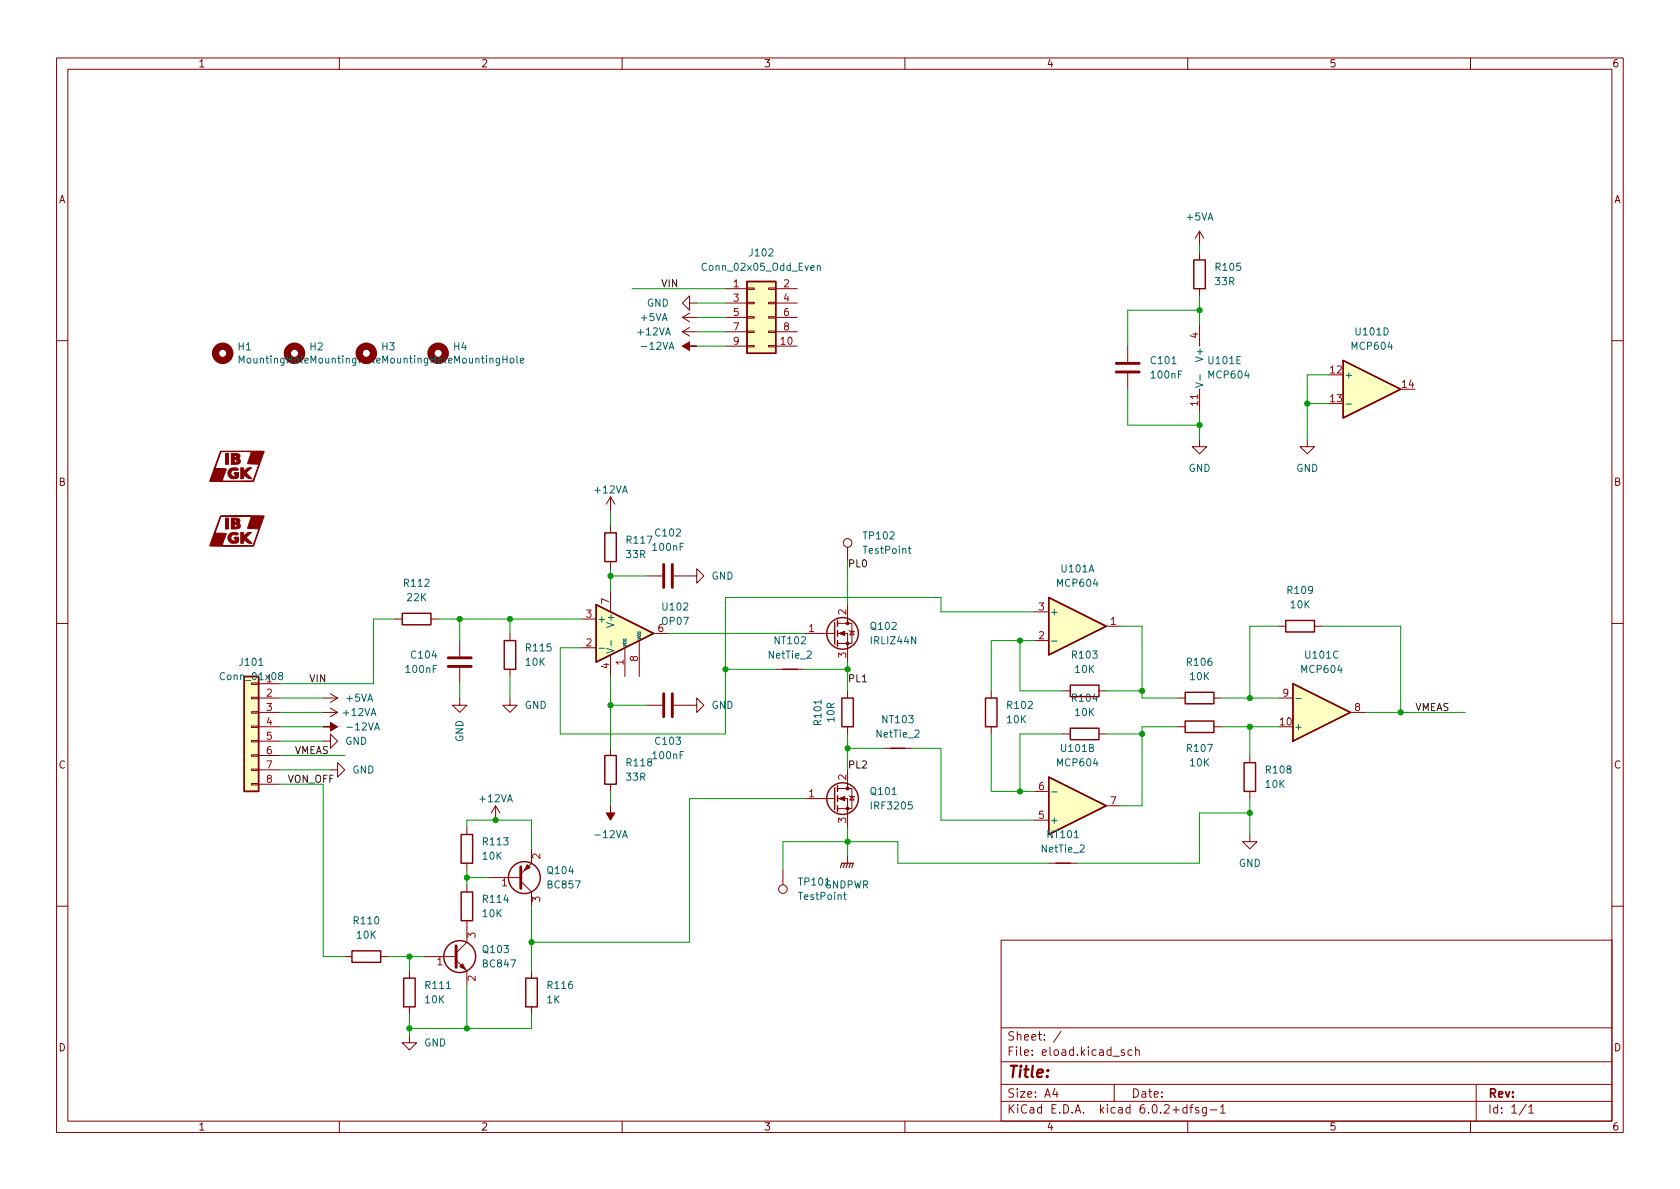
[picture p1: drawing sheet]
<svg xmlns="http://www.w3.org/2000/svg" width="297mm" height="210mm" viewBox="0 0 297 210" stroke-linecap="round" stroke-linejoin="round" font-family="sans-serif">
<g fill="none" stroke="#840000" stroke-width=".18">
<path d="M10 10.2h277v190.1h-277zM12 12.2h273v186.1h-273zM60 10.2v2M110 10.2v2M160 10.2v2M210 10.2v2M260 10.2v2M120.6 56.1h2.6M120.6 58.7h2.6M120.6 58.7l1.3 .7M120.6 56.1l1.3 .8M121.9 53.6v-1.3l-1.3 1.3 1.3 1.3v-1.3h1.3"/>
<path d="M121.9 57.9l-1.3 .8M121.9 55.4l-1.3 .7M128.3 51h3.8M128.3 53.6h3.8M128.3 56.1h3.8M128.3 58.7h3.8M132.1 58.5h1.2v.3h-1.2zM132.1 56h1.2v.3h-1.2zM132.1 53.5h1.2v.2h-1.2zM132.1 50.9h1.2v.3h-1.2zM135.9 58.5h1.3v.3h-1.3zM135.9 56h1.3v.3h-1.3z"/>
<path d="M135.9 53.5h1.3v.2h-1.3zM135.9 50.9h1.3v.3h-1.3zM137.2 51h3.8M137.2 53.6h3.8M137.2 56.1h3.8M137.2 58.7h3.8M212.1 40.9v2.5M212.1 44.7v1.3M212.1 51v1.3M212.1 57.4v3.8M212.1 40.9l-.8 1.3M212.1 40.9l.8 1.3"/>
<path d="M10 60.2h2M128.3 61.2h3.8M132.1 61.1h1.2v.2h-1.2zM135.9 61.1h1.3v.2h-1.3zM137.2 61.2h3.8M199.4 61.2v2.8M199.4 66v2.8M212.1 77.7v1.3h1.3l-1.3 1.3-1.3-1.3h1.3M212.1 68.8v3.8M231.1 77.7v1.3h1.3l-1.3 1.3-1.2-1.3h1.2M285 60.2h2M107.9 87.9v2.5"/>
<path d="M107.9 93v1.2M107.9 99.3v1.3M107.9 87.9l-.7 1.2M107.9 87.9l.8 1.2M149.9 96.8v2.5M10 110.2h2M69.8 109.5h1.3M76.2 109.5h1.3M81.3 113.3v2.8M81.3 118.1v2.8M90.2 112v1.3M90.2 118.4v1.2"/>
<path d="M102.9 109.5h2.5M102.9 114.5h2.5M107.9 104.4v3.8M107.9 115.8v3.8M110.5 114.5v5.1M113 113.3v6.3M114.3 101.8h2.8M115.6 112h2.5M119.1 101.8h4.1v-1.2l1.3 1.2-1.3 1.3v-1.3M137.2 118.4h5M142.2 112h5.4M148.1 112h1.8v5.1"/>
<path d="M148.1 110.2h2.5v3.6h-2.5M149.9 106.9v3.3M150.1 111.5l.1 .1h.8l.1 .2M150.6 111.6l.4 .7h-.8zM182.9 113.3h2.5M182.9 108.2h2.5M195.6 110.7h2.5M226.1 110.7h1.2M232.4 110.7h1.3M285 110.2h2M44.4 138.6h1.3v.2h-1.3zM44.4 136h1.3v.3h-1.3z"/>
<path d="M44.4 133.5h1.3v.2h-1.3zM44.4 130.9h1.3v.3h-1.3zM44.4 128.4h1.3v.2h-1.3zM44.4 125.9h1.3v.2h-1.3zM44.4 123.3h1.3v.3h-1.3zM45.7 126h3.8M45.7 123.4h3.8M45.7 128.5h3.8M45.7 120.9h3.8M45.7 131.1h3.8M45.7 133.6h3.8M45.7 136.1h3.8"/>
<path d="M45.7 138.7h3.8M57.1 131.1h1.3v-1.3l1.3 1.3-1.3 1.2v-1.2M57.1 126h2.6M57.1 123.4h2.6M58.4 136.1h1.3v-1.2l1.3 1.2-1.3 1.3v-1.3M58.4 125.2l1.3 .8M58.4 122.7l1.3 .7M59.7 126l-1.3 .7M59.7 123.4l-1.3 .8M81.3 123.4v1.3h1.2l-1.2 1.3-1.3-1.3h1.3M90.2 123.4v1.3h1.2l-1.2 1.3-1.3-1.3h1.3M107.9 132.3v1.3"/>
<path d="M107.9 138.7v1.2M114.3 124.7h2.8M119.1 124.7h4.1v-1.3l1.3 1.3-1.3 1.3v-1.3M148.1 139.4h2.5v3.6h-2.5M149.9 122.2v1.2M149.9 128.5v1.3M149.9 136.1v3.3M156.2 132.3h5.1M175.3 122.2v1.2M175.3 128.5v1.3M182.9 139.9h2.5M188 129.8h1.2"/>
<path d="M188 122.2h1.2M194.3 129.8h1.3M194.3 122.2h1.3M208.3 123.4h1.2M208.3 128.5h1.2M214.6 123.4h1.3M214.6 128.5h1.3M221 133.6v1.3M221 139.9v1.3M226.1 123.4h2.5M238.8 126h2.5M82.5 146.3v1.3"/>
<path d="M82.5 152.6v1.3M82.5 156.5v1.2M86.4 155.2h5.7M87.6 142.5l-.7 1.3M87.6 142.5v2.5M87.6 142.5l.8 1.3M92.1 155.8l1.9 1.9v2.6M94 150.1v2.5l-1.9 2M138.4 153.9v2.6M142.2 141.2h5.4M148.1 141.2h1.8v5.1M149.9 151.4v1.2"/>
<path d="M150.1 140.7l.1 .1h.8l.1 .2M150.6 140.8l.4 .7h-.8zM182.9 145h2.5M185.4 152.6h5.1M195.6 142.5h2.5M221 147.6v1.2h1.2l-1.2 1.3-1.3-1.3h1.3M10 160.2h2M61 169.2h1.2M67.3 169.2h1.3M72.4 171.7v1.3M72.4 178v1.3M74.9 169.2h5.7"/>
<path d="M80.6 169.8l1.9 1.9v2.5M82.5 162.8v3.8l-1.9 1.9M94 171.7v1.3M94 178v1.3M177 166.3h108v32h-108zM285 160.2h2M60 198.3v2M72.4 183.1v1.3h1.3l-1.3 1.3-1.3-1.3h1.3M110 198.3v2M160 198.3v2M177 194.8h108M177 191.8h108"/>
<path d="M177 187.8h108M177 181.8h108M186.5 192.5l-.4 1h1M186.9 193v1M187.6 182.4l-1.3 1.9M197 191.8v3M198.8 185.7l-.4-.1-.2 .2 .1 .3 .5 .1v.4h-.6M200.1 185.7l-.4-.1-.3 .3v.4l.2 .3h.5M200.8 185.8l.2-.2 .4 .1v.9M200.8 185.1v1.5M209.9 195.9l-.5-.1-.3 .3v.4l.2 .3h.6M209.9 195.3v1.5"/>
<path d="M210 198.3v2M210.4 195.8h.5M210.9 195.3l-.3 .2v1.3M211.9 195.9l-.3-.1-.2 .2v.3l.5 .1v.4h-.5M213.3 195.8v1.2l-.3 .3h-.4M213.3 195.9l-.4-.1-.3 .3v.4l.1 .3h.6M214 196.3h1.1M215.8 195.8l.4-.5v1.5M215.8 196.8h.8M260 198.3v2M261 191.8v6.5M269.9 195.3l-1.3 1.9"/>
<path d="M270.3 195.8l.4-.5v1.5M270.3 196.8h.9"/>
<circle cx="149.9" cy="96" r=".76"/>
<circle cx="138.4" cy="157.2" r=".76"/>
</g>
<g fill="none" stroke="#840000" stroke-width=".25">
<path d="M132.1 49.8h5.1v12.7h-5.1zM211.1 46h2v5h-2zM237.5 63.7l10.1 5.1-10.1 5.1zM106.9 94.2h2.1v5.1h-2.1zM43.2 119.6h2.5v20.3h-2.5zM71.1 108.5h5.1v2h-5.1zM89.2 113.3h2v5.1h-2zM105.4 106.9l10.2 5.1-10.2 5.1zM138.4 118.4h2.6M147.6 110.1v3.8M148.1 109.7v1M148.1 111.5v1"/>
<path d="M148.1 113.3v1M185.4 105.7l10.2 5-10.2 5.1zM227.3 109.7h5.1v2.1h-5.1zM106.9 133.6h2.1v5.1h-2.1zM147.6 139.3v3.8M148.1 138.9v1M148.8 123.4h2.1v5.1h-2.1zM157.5 132.3h2.5M174.2 123.4h2.1v5.1h-2.1zM185.4 137.4l10.2 5.1-10.2 5.1zM189.2 128.8h5.1v2h-5.1zM189.2 121.2h5.1v2h-5.1z"/>
<path d="M209.5 127.5h5.1v2h-5.1zM209.5 122.4h5.1v2.1h-5.1zM220 134.9h2v5h-2zM228.6 120.9l10.2 5.1-10.2 5.1zM81.5 147.6h2.1v5h-2.1zM81.5 157.7h2.1v5.1h-2.1zM148.1 140.7v1M148.1 142.5v1M186.7 152.6h2.5M62.2 168.1h5.1v2.1h-5.1zM71.4 173h2v5h-2zM93 173h2v5h-2z"/>
<circle cx="149" cy="112" r="2.79"/>
<circle cx="92.7" cy="155.2" r="2.82"/>
<circle cx="149" cy="141.2" r="2.79"/>
<circle cx="81.3" cy="169.2" r="2.82"/>
</g>
<path d="M197.4 65.8h4M197.4 64.3h4M117.3 99.8v4.1M118.9 99.8v4.1M79.2 117.9h4.1M79.2 116.3h4.1M117.3 122.7v4M118.9 122.7v4M92.1 153.3v3.8M80.6 167.3v3.8" fill="none" stroke="#840000" stroke-width=".51"/>
<g fill="none" stroke="#006464" stroke-width=".18">
<path d="M144.5 47.1l.2-.1h.3l.1 .8M144.5 47v.8M53.9 63.8l.6-.1-.1-.3-.3-.1-.2 .2 .1 .6h.4M66.6 63.8l.6-.1-.1-.3-.3-.1-.2 .2 .1 .6h.4M79.3 63.8l.6-.1-.1-.3-.3-.1-.2 .2 .1 .6h.4M92 63.8l.6-.1-.1-.3-.3-.1-.2 .2 .1 .6h.4M211.4 67.7l1.3 .4-1.3 .4M212.2 66.3v.9M238 71.5h1M160.6 97h.5M160.8 96.6v1.1l.3 .2M49.5 119.5l-.2-.3v-.1l.2-.2 .4 .1 .1 .2-.1 .2-.5 .1-.1 .2v.3l.2 .2h.2l.3-.2-.1-.4-.2-.1"/>
<path d="M105.9 114.6h1M107.3 114.6l1.2 .5-1.2 .4M108 113.3v.9M185.9 113.4h1M229.1 123.5h1M149.2 158.2h.4M149.3 157.8v1.1l.3 .2M185.9 140h1"/>
</g>
<path d="M148.6 153.4l.2-.8h2.1l-.3 .8M149.4 152.6l-.3 .8M149.9 152.6l-.3 .8M150.4 152.6l-.3 .8" fill="none" stroke="#840000" stroke-width=".2"/>
<g fill="#840000" stroke="#840000" stroke-width=".18">
<path d="M148.3 112l1.1-.4v.8z"/>
<path d="M148.3 141.2l1.1-.4v.8z"/>
<path d="M93.2 152.9l.5 .5-1 .5z"/>
<path d="M107.9 142.5v1.3h.8l-.8 1.2-.7-1.2h.7z"/>
<path d="M81.3 170.9l.5-.5 .5 1z"/>
<path d="M39.9 80.2h.5v1.9h-.5z"/>
<path d="M42.6 82.7h.4l.1 .6h.2a1.14 1.14 0 0 1 1.2-.6l-1 .9 1.1 1.1a1.43 1.43 0 0 1-1.5-.8l-.1 .7-.4 .1z"/>
<path d="M40.6 83l.2-.2 .6-.1a.63 .63 0 0 1 .7 .3l-.1 .2h-.4a.57 .57 0 0 0-.8 .5 .57 .57 0 0 0 .8 .5l.1-.1-.3-.3v-.2h.8l-.1 .7a1.06 1.06 0 0 1-1.7-.2 .98 .98 0 0 1 .2-1.1z"/>
<path d="M40.9 80.2a1.66 1.66 0 0 1 1.5 .2l-.1 .6a.58 .58 0 0 1 .2 .7 .58 .58 0 0 1-.6 .4h-1v-.4l.8 .1 .2-.2v-.2l-.4-.1-.1 .4h-.5v-.8h.7l.3-.2-.1-.1-.3-.1-.1 .4h-.5z"/>
<path d="M39 79.8h7.7l-1.9 5.4-7.7-.1 .8-2.3 2.1 .2-.7 2h5.4l.6-1.4 .5-1.5-2-.1 .6-2.1h-.1h-5.2l-1.1 2.9h-.1z"/>
<path d="M39.9 91.6h.5v1.9h-.5z"/>
<path d="M42.6 94.2h.4l.1 .5h.2a1.14 1.14 0 0 1 1.2-.5l-1 .8 1.1 1.1a1.43 1.43 0 0 1-1.5-.7l-.1 .7h-.4z"/>
<path d="M40.6 94.4l.2-.1 .6-.1a.63 .63 0 0 1 .7 .3l-.1 .1h-.4a.57 .57 0 0 0-.8 .5 .57 .57 0 0 0 .8 .6l.1-.2-.3-.3v-.2h.8l-.1 .7a1.06 1.06 0 0 1-1.7-.2 .98 .98 0 0 1 .2-1.1z"/>
<path d="M40.9 91.6a1.66 1.66 0 0 1 1.5 .3l-.1 .6a.58 .58 0 0 1 .2 .6 .58 .58 0 0 1-.6 .4h-1v-.4l.8 .1 .2-.1v-.3l-.4-.1-.1 .4h-.5v-.8h.7l.3-.2-.1-.1h-.3l-.1 .3h-.5z"/>
<path d="M39 91.2l7.7 .1-1.9 5.3-7.7-.1 .8-2.2 2.1 .1-.7 2.1h5.4l.6-1.5 .5-1.5-2-.1 .6-2.1h-.1h-5.2l-1.1 3h-.1z"/>
<path d="M120.6 61.2l1.3-.8v.8h1.3h-1.3v.8z"/>
<path d="M57.1 128.5h1.3v-.7l1.3 .7-1.3 .8v-.8z"/>
<circle cx="149.9" cy="113.8" r=".25"/>
<circle cx="149.9" cy="110.2" r=".25"/>
<circle cx="149.9" cy="143" r=".25"/>
<circle cx="149.9" cy="139.4" r=".25"/>
</g>
<g fill="#ffffc2" stroke="#ffffc2" stroke-width=".18">
<path d="M237.5 63.7l10.1 5.1-10.1 5.1z"/>
<path d="M228.6 120.9l10.2 5.1-10.2 5.1z"/>
<path d="M132.1 49.8h5.1v12.7h-5.1z"/>
<path d="M105.4 106.9l10.2 5.1-10.2 5.1z"/>
<path d="M43.2 119.6h2.5v20.3h-2.5z"/>
<path d="M185.4 137.4l10.2 5.1-10.2 5.1z"/>
<path d="M185.4 105.7l10.2 5-10.2 5.1z"/>
</g>
<g fill="none" stroke="#840000" stroke-width="1.3">
<circle cx="39.4" cy="62.5" r="1.27"/>
<circle cx="52.1" cy="62.5" r="1.27"/>
<circle cx="64.8" cy="62.5" r="1.27"/>
<circle cx="77.5" cy="62.5" r="1.27"/>
</g>
<g fill="none" stroke="#009600" stroke-width=".18">
<path d="M111.8 51h16.5M123.2 53.6h5.1M123.2 56.1h5.1M123.2 58.7h5.1M212.1 54.9h-12.7v6.3M212.1 43.4v1.3M212.1 52.3v5.1M123.2 61.2h5.1M199.4 68.8v6.4h12.7M212.1 72.6v5.1M231.1 71.4h3.8M234.9 66.3h-3.8v11.4"/>
<path d="M107.9 90.4v2.6M149.9 99.3v7.6M69.8 109.5h-3.8v11.4h-16.5M77.5 109.5h25.4M81.3 109.5v3.8M90.2 109.5v2.5M90.2 119.6v3.8M107.9 100.6v3.8M107.9 119.6v12.7M107.9 101.8h6.4M118.1 112h24.1M128.3 118.4h8.9"/>
<path d="M142.2 118.4h7.7M149.9 117.1v5.1M180.3 113.3v8.9h7.7M182.9 108.2h-16.5v-2.5h-38.1v24.1h-29.2v-15.3h3.8M182.9 113.3h-7.6v8.9M198.1 110.7h3.8v12.7h6.4M226.1 110.7h-5.1v12.7M233.7 110.7h13.9v15.3M49.5 138.7h7.6v30.5h3.9M49.5 126h7.6M49.5 136.1h8.9M49.5 133.6h11.5"/>
<path d="M49.5 131.1h7.6M49.5 128.5h7.6M49.5 123.4h7.6M81.3 120.9v2.5M107.9 139.9v2.6M107.9 124.7h6.4M149.9 132.3h6.3M149.9 129.8v6.3M161.3 132.3h5.1v12.7h16.5M175.3 129.8v10.1h7.6M188 129.8h-7.7v10.1M195.6 122.2h6.3"/>
<path d="M195.6 129.8h6.3M208.3 128.5h-6.4v14h-3.8M215.9 128.5h10.2M215.9 123.4h10.2M221 128.5v5.1M241.3 126h17.8M82.5 146.3v-1.3h11.5v5.1M82.5 153.9v2.6M82.5 155.2h3.9M142.2 141.2h-20.3v25.4h-27.9M149.9 146.3v5.1M185.4 152.6h-26.7v-3.8h-20.3v5.1"/>
<path d="M221 143.8h-8.9v8.8h-21.6M221 141.2v6.4M68.6 169.2h6.3M72.4 169.2v2.5M72.4 179.3v3.8M82.5 174.2v7.7M94 160.3v11.4M94 179.3v2.6h-21.6"/>
</g>
<g fill="#009600" stroke="#009600" stroke-width=".18">
<circle cx="87.6" cy="145" r=".46"/>
<circle cx="180.3" cy="113.3" r=".46"/>
<circle cx="212.1" cy="75.2" r=".46"/>
<circle cx="212.1" cy="54.9" r=".46"/>
<circle cx="221" cy="123.4" r=".46"/>
<circle cx="247.6" cy="126" r=".46"/>
<circle cx="231.1" cy="71.4" r=".46"/>
<circle cx="149.9" cy="148.8" r=".46"/>
<circle cx="128.3" cy="118.4" r=".46"/>
<circle cx="149.9" cy="118.4" r=".46"/>
<circle cx="149.9" cy="132.3" r=".46"/>
<circle cx="221" cy="128.5" r=".46"/>
<circle cx="201.9" cy="129.8" r=".46"/>
<circle cx="221" cy="143.8" r=".46"/>
<circle cx="107.9" cy="124.7" r=".46"/>
<circle cx="81.3" cy="109.5" r=".46"/>
<circle cx="90.2" cy="109.5" r=".46"/>
<circle cx="107.9" cy="101.8" r=".46"/>
<circle cx="72.4" cy="169.2" r=".46"/>
<circle cx="82.5" cy="155.2" r=".46"/>
<circle cx="72.4" cy="181.9" r=".46"/>
<circle cx="82.5" cy="181.9" r=".46"/>
<circle cx="94" cy="166.6" r=".46"/>
<circle cx="180.3" cy="139.9" r=".46"/>
<circle cx="201.9" cy="122.2" r=".46"/>
</g>
<text font-size="2.8" fill="#840000" x="178" y="190.6">Title:</text>
<g font-size="2.1" fill="#840000">
<text x="178" y="184">Sheet: /</text>
<text x="178" y="186.7">File: eload.kicad_sch</text>
<text x="178" y="196.9">KiCad E.D.A. kicad 6.0.2+dfsg-1</text>
<text x="178" y="194.1">Size: A4</text>
<text x="200" y="194.1">Date:</text>
<text x="263" y="194.1">Rev:</text>
<text x="263" y="196.9">Id: 1/1</text>
</g>
<g font-size="1.8" fill="#840000">
<text x="35" y="11.9">1</text>
<text x="85" y="11.9">2</text>
<text x="135" y="11.9">3</text>
<text x="185" y="11.9">4</text>
<text x="235" y="11.9">5</text>
<text x="285" y="11.9">6</text>
<text x="10.3" y="35.9">A</text>
<text x="285.3" y="35.9">A</text>
<text x="10.3" y="85.9">B</text>
<text x="285.3" y="85.9">B</text>
<text x="10.3" y="135.9">C</text>
<text x="285.3" y="135.9">C</text>
<text x="10.3" y="185.9">D</text>
<text x="285.3" y="185.9">D</text>
<text x="35" y="199.9">1</text>
<text x="85" y="199.9">2</text>
<text x="135" y="199.9">3</text>
<text x="185" y="199.9">4</text>
<text x="235" y="199.9">5</text>
<text x="285" y="199.9">6</text>
</g>
<g font-size="1.8" fill="#006464">
<text x="209.9" y="39">+5VA</text>
<text x="124.5" y="47.9">Conn_02x05_Odd_Even</text>
<text x="132.7" y="45.3">J102</text>
<text x="215" y="47.9">R105</text>
<text x="214.9" y="50.4">33R</text>
<text x="112.8" y="59.3">+12VA</text>
<text x="113.4" y="56.8">+5VA</text>
<text x="114.3" y="54.2">GND</text>
<text x="239.8" y="59.3">U101D</text>
<text x="42.1" y="61.9">H1</text>
<text x="42.5" y="64.3">MountingHole</text>
<text x="54.8" y="61.9">H2</text>
<text x="55.2" y="64.3">MountingHole</text>
<text x="67.5" y="61.9">H3</text>
<text x="67.9" y="64.3">MountingHole</text>
<text x="80.2" y="61.9">H4</text>
<text x="80.6" y="64.3">MountingHole</text>
<text x="113.7" y="61.8">-12VA</text>
<text x="203.6" y="64.4">C101</text>
<text x="212.7" y="63.5" transform="rotate(-90 212.7 63.5)">V+</text>
<text x="213.8" y="64.4">U101E</text>
<text x="239.1" y="61.8">MCP604</text>
<text x="203.7" y="66.9">100nF</text>
<text x="213.8" y="66.9">MCP604</text>
<text x="237.6" y="66.9">+</text>
<text x="210.1" y="83.4">GND</text>
<text x="229.2" y="83.4">GND</text>
<text x="105.2" y="87.2">+12VA</text>
<text x="116" y="94.9">C102</text>
<text x="152.8" y="95.4">TP102</text>
<text x="110.8" y="98.7">33R</text>
<text x="110.9" y="96.1">R117</text>
<text x="115.6" y="97.4">100nF</text>
<text x="152.8" y="97.9">TestPoint</text>
<text x="187.7" y="101.2">U101A</text>
<text x="71.5" y="103.8">R112</text>
<text x="72" y="106.3">22K</text>
<text x="117.3" y="107.9">U102</text>
<text x="125.8" y="102.5">GND</text>
<text x="187.1" y="103.8">MCP604</text>
<text x="227.8" y="105">R109</text>
<text x="228.2" y="107.6">10K</text>
<text x="105.5" y="110.1">+</text>
<text x="108.6" y="110.5" transform="rotate(-90 108.6 110.5)">V+</text>
<text x="117.1" y="110.5">OP07</text>
<text x="137" y="113.9">NT102</text>
<text x="154.1" y="111.4">Q102</text>
<text x="154.1" y="113.9">IRLIZ44N</text>
<text x="185.5" y="108.8">+</text>
<text x="42.5" y="117.7">J101</text>
<text x="71.9" y="119">100nF</text>
<text x="72.8" y="116.5">C104</text>
<text x="93" y="117.7">10K</text>
<text x="93.1" y="115.2">R115</text>
<text x="136" y="116.5">NetTie_2</text>
<text x="189.7" y="116.5">R103</text>
<text x="190.1" y="119">10K</text>
<text x="210" y="117.7">R106</text>
<text x="230.2" y="119">MCP604</text>
<text x="230.9" y="116.5">U101C</text>
<text x="39.2" y="120.3">Conn_01x08</text>
<text x="47.1" y="120.6">1</text>
<text x="61.3" y="124.1">+5VA</text>
<text x="92.8" y="125.3">GND</text>
<text x="125.8" y="125.3">GND</text>
<text x="178.2" y="125.3">R102</text>
<text x="189.7" y="124.1">R104</text>
<text x="210.5" y="120.3">10K</text>
<text x="60.8" y="126.6">+12VA</text>
<text x="61" y="131.7">GND</text>
<text x="61.6" y="129.2">-12VA</text>
<text x="81.9" y="131.2" transform="rotate(-90 81.9 131.2)">GND</text>
<text x="116" y="131.7">C103</text>
<text x="145.2" y="128.1" transform="rotate(-90 145.2 128.1)">R101</text>
<text x="147.5" y="127.6" transform="rotate(-90 147.5 127.6)">10R</text>
<text x="155.1" y="130.4">NetTie_2</text>
<text x="156.1" y="127.9">NT103</text>
<text x="178.1" y="127.9">10K</text>
<text x="190.1" y="126.6">10K</text>
<text x="228.7" y="129.2">+</text>
<text x="62.3" y="136.8">GND</text>
<text x="110.9" y="135.5">R118</text>
<text x="115.6" y="134.2">100nF</text>
<text x="187.1" y="135.5">MCP604</text>
<text x="187.7" y="133">U101B</text>
<text x="210" y="133">R107</text>
<text x="210.5" y="135.5">10K</text>
<text x="223.9" y="136.8">R108</text>
<text x="84.9" y="141.9">+12VA</text>
<text x="110.8" y="138">33R</text>
<text x="154.1" y="140.6">Q101</text>
<text x="154.3" y="143.1">IRF3205</text>
<text x="223.8" y="139.3">10K</text>
<text x="85.5" y="149.5">R113</text>
<text x="105.4" y="148.2">-12VA</text>
<text x="185.3" y="148.2">NT101</text>
<text x="185.5" y="145.7">+</text>
<text x="85.4" y="152">10K</text>
<text x="96.9" y="154.6">Q104</text>
<text x="184.3" y="150.7">NetTie_2</text>
<text x="219" y="153.3">GND</text>
<text x="85.5" y="159.6">R114</text>
<text x="96.9" y="157.1">BC857</text>
<text x="141.4" y="159.1">TestPoint</text>
<text x="141.4" y="156.6">TP101</text>
<text x="145.7" y="157.1">GNDPWR</text>
<text x="62.7" y="163.4">R110</text>
<text x="63.1" y="166">10K</text>
<text x="85.4" y="162.2">10K</text>
<text x="85.5" y="168.5">Q103</text>
<text x="85.5" y="171.1">BC847</text>
<text x="75.2" y="177.4">10K</text>
<text x="75.3" y="174.9">R111</text>
<text x="96.7" y="177.4">1K</text>
<text x="96.9" y="174.9">R116</text>
<text x="75" y="185">GND</text>
</g>
<g font-size="1.8" fill="#0f0f0f">
<text x="116.8" y="50.8">VIN</text>
<text x="149.9" y="100.3">PL0</text>
<text x="54.6" y="120.6">VIN</text>
<text x="149.9" y="120.6">PL1</text>
<text x="250.2" y="125.7">VMEAS</text>
<text x="52.1" y="133.3">VMEAS</text>
<text x="149.9" y="135.9">PL2</text>
<text x="50.8" y="138.4">VON_OFF</text>
</g>
<g font-size="1.8" fill="#a90000">
<text x="129.7" y="50.8">1</text>
<text x="129.7" y="53.3">3</text>
<text x="138.6" y="50.8">2</text>
<text x="138.6" y="53.3">4</text>
<text x="129.7" y="55.9">5</text>
<text x="129.7" y="58.4">7</text>
<text x="138.6" y="55.9">6</text>
<text x="138.6" y="58.4">8</text>
<text x="211.8" y="59.8" transform="rotate(-90 211.8 59.8)">4</text>
<text x="129.7" y="61">9</text>
<text x="138.1" y="61">10</text>
<text x="211.8" y="71.7" transform="rotate(-90 211.8 71.7)">11</text>
<text x="235.2" y="66">12</text>
<text x="235.2" y="71.1">13</text>
<text x="247.9" y="68.6">14</text>
<text x="107.7" y="106.8" transform="rotate(-90 107.7 106.8)">7</text>
<text x="183.7" y="107.9">3</text>
<text x="103.6" y="109.2">3</text>
<text x="116.3" y="111.8">6</text>
<text x="143" y="111.8">1</text>
<text x="149.6" y="108.7" transform="rotate(-90 149.6 108.7)">2</text>
<text x="183.7" y="113">2</text>
<text x="196.4" y="110.5">1</text>
<text x="103.6" y="114.3">2</text>
<text x="107.7" y="118.2" transform="rotate(-90 107.7 118.2)">4</text>
<text x="110.2" y="117.6" transform="rotate(-90 110.2 117.6)">1</text>
<text x="112.8" y="116.9" transform="rotate(-90 112.8 116.9)">8</text>
<text x="149.6" y="116.3" transform="rotate(-90 149.6 116.3)">3</text>
<text x="47.1" y="123.2">2</text>
<text x="47.1" y="125.7">3</text>
<text x="226.8" y="123.2">9</text>
<text x="239.5" y="125.7">8</text>
<text x="47.1" y="128.3">4</text>
<text x="47.1" y="130.8">5</text>
<text x="226.3" y="128.3">10</text>
<text x="47.1" y="133.3">6</text>
<text x="47.1" y="135.9">7</text>
<text x="149.6" y="137.9" transform="rotate(-90 149.6 137.9)">2</text>
<text x="47.1" y="138.4">8</text>
<text x="143" y="141">1</text>
<text x="183.7" y="139.7">6</text>
<text x="196.4" y="142.2">7</text>
<text x="149.6" y="145.5" transform="rotate(-90 149.6 145.5)">3</text>
<text x="183.7" y="144.8">5</text>
<text x="95.5" y="151.9" transform="rotate(-90 95.5 151.9)">2</text>
<text x="88.7" y="156.7">1</text>
<text x="95.5" y="159.5" transform="rotate(-90 95.5 159.5)">3</text>
<text x="84.1" y="165.8" transform="rotate(-90 84.1 165.8)">3</text>
<text x="77.3" y="170.7">1</text>
<text x="84.1" y="173.5" transform="rotate(-90 84.1 173.5)">2</text>
</g>
<g font-size=".7" fill="#006464">
<text x="113.3" y="113.2" transform="rotate(-90 113.3 113.2)">VOS</text>
<text x="110.7" y="114.4" transform="rotate(-90 110.7 114.4)">VOS</text>
</g>
</svg>
